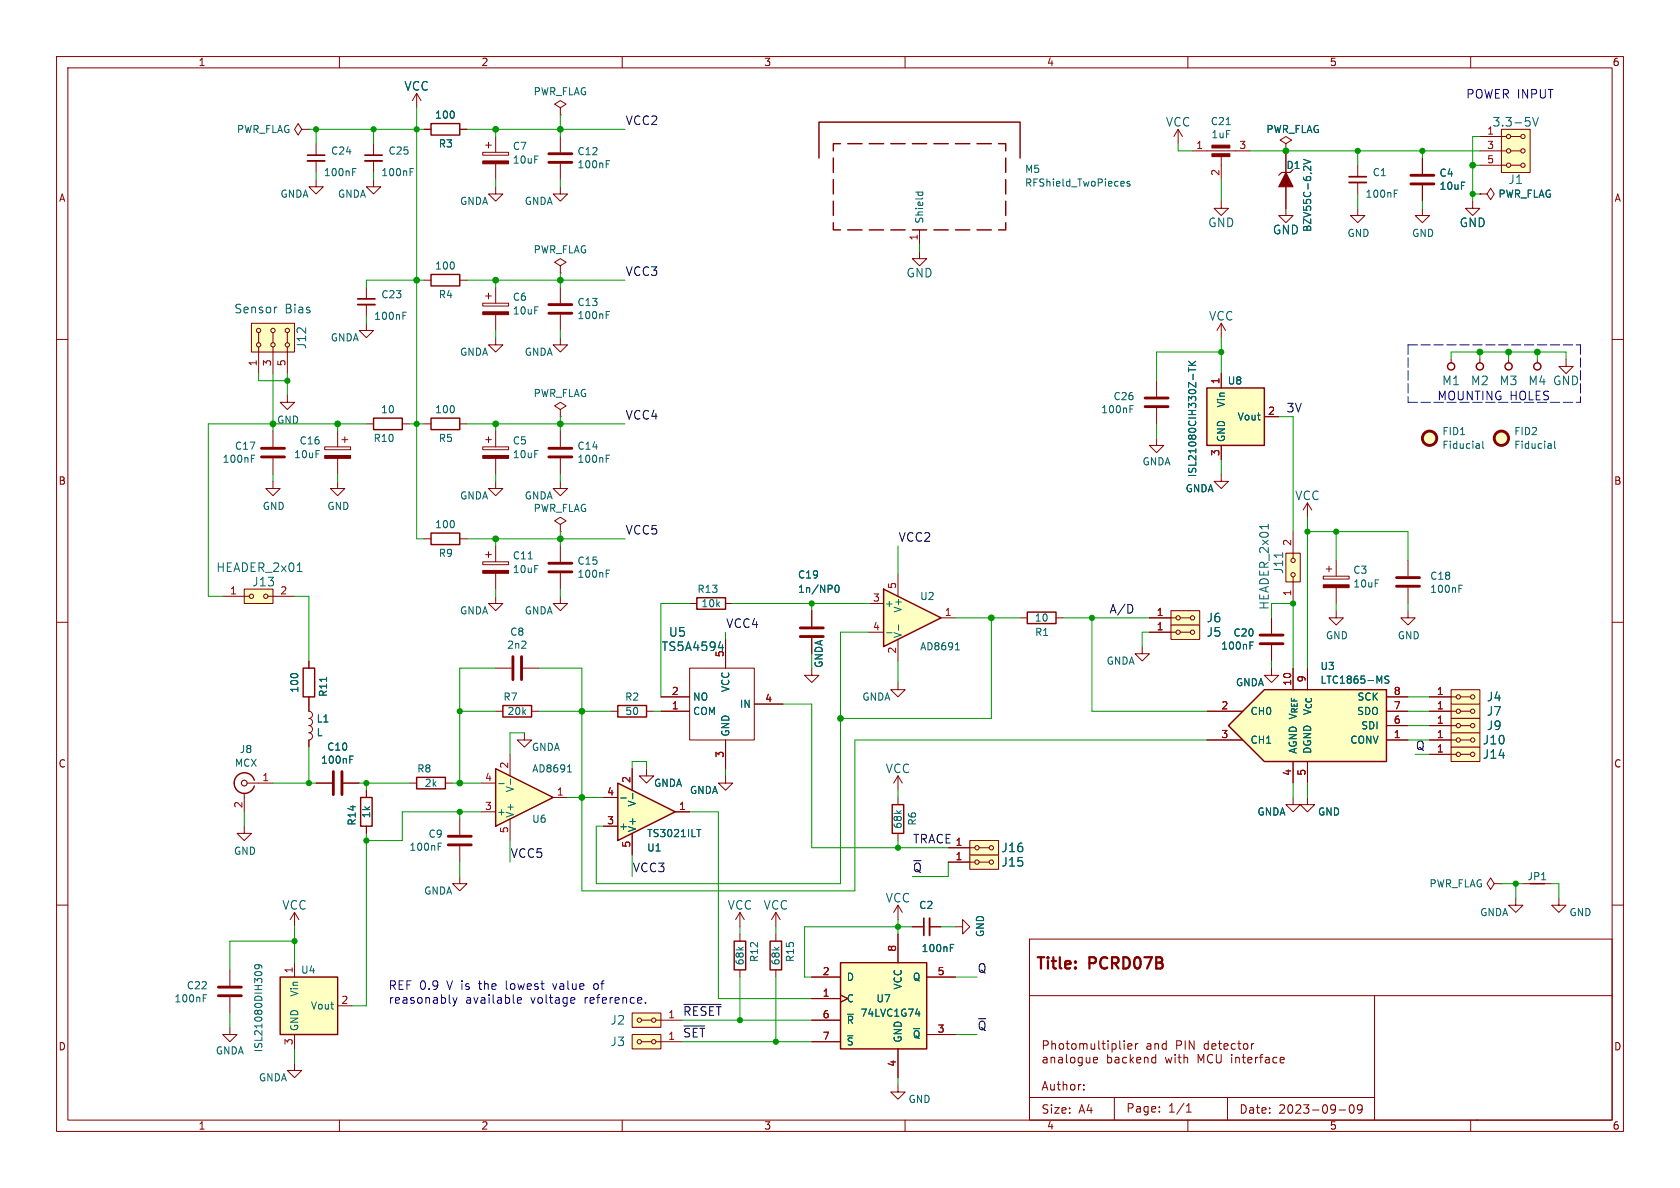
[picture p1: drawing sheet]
<svg xmlns="http://www.w3.org/2000/svg" width="297mm" height="210mm" viewBox="0 0 297 210" stroke-linecap="round" stroke-linejoin="round" font-family="sans-serif">
<g fill="none" stroke="#840000" stroke-width=".18">
<path d="M10 10h277v190h-277zM12 12h273v186h-273zM60 10v2M110 10v2M160 10v2M210 10v2M260 10v2M227.3 26.7v3.8M227.3 33v3.8M251.5 36.8v1.3h1.2l-1.2 1.3-1.3-1.3h1.3M260.3 35.6v1.2h1.3l-1.3 1.3-1.2-1.3h1.2M261.6 34.3h1.3l.6-1 .7 1-.7 1-.6-1"/>
<path d="M261.6 34.3h.1M261.6 29.2h4.7M261.6 26.7h4.7M261.6 24.1h4.7M265.4 22.9h5.1v7.6h-5.1zM267.1 29.2h1.8M267.1 26.7h1.8M267.1 24.1h1.8M10 60h2M162.6 44.5v1.2h1.2l-1.2 1.3-1.3-1.3h1.3M285 60h2M48.3 76.2v2.8"/>
<path d="M50.8 69.9v1.2h1.3l-1.3 1.3-1.3-1.3h1.3M57.4 79h4.6v.5h-4.6zM59.7 76.2v2.8M60.5 77.7h1M61 77.2v1M64.8 74.9h1.2M71.1 74.9h1.3M74.9 74.9h1.3M81.3 74.9h1.2M85.3 79h4.6v.5h-4.6zM85.9 77.7h1M86.4 77.2v1"/>
<path d="M87.6 76.2v2.8M99.1 72.4l1-.6-1-.7-1.1 .7 1.1 .6v1.3M99.1 73.7h.1M99.1 76.2v2.8M204.5 77.5v1.2h1.2l-1.2 1.3-1.3-1.3h1.3M204.5 67.3v2.8M204.5 72.1v2.8M215.9 66v2.6M215.9 78.7v2.6M223.5 73.7h2.6M276.9 63.5v1.3h1.2l-1.2 1.2-1.3-1.2h1.3M48.3 81v2.8"/>
<path d="M59.7 85.1v1.3h1.3l-1.3 1.2-1.3-1.2h1.3M59.7 81v2.8M74.9 95.3h1.3M81.3 95.3h1.2M85.3 99.3h4.6v.5h-4.6zM85.9 98h1M86.4 97.5v1.1M87.6 85.1v1.3h1.3l-1.3 1.2-1.2-1.2h1.2M87.6 81v2.8M87.6 96.5v2.8M99.1 85.1v1.3h1.2l-1.2 1.2-1.3-1.2h1.3M99.1 92.7l1-.6-1-.7-1.1 .7 1.1 .6v1.3"/>
<path d="M99.1 94h.1M99.1 81v2.8M99.1 96.5v2.8M215.9 83.8v1.3h1.3l-1.3 1.3-1.3-1.3h1.3M10 110h2M39.4 105.4h4.7M43.2 104.1h5.1v2.6h-5.1zM47.4 105.4h4.7M87.6 105.4v1.3h1.3l-1.3 1.3-1.2-1.3h1.2M87.6 101.3v2.8M99.1 105.4v1.3h1.2l-1.2 1.3-1.3-1.3h1.3M99.1 101.3v2.8"/>
<path d="M203.2 109.2h4.7M203.2 111.8h4.7M207 108h5.1v2.5h-5.1zM207 110.5h5.1v2.5h-5.1zM208.7 109.2h1.7M208.7 111.8h1.7M285 110h2M252.7 125.7h4.7M252.7 128.3h4.7M252.7 123.2h4.7M252.7 130.8h4.7M252.7 133.4h4.7"/>
<path d="M256.5 124.5h5.1v2.5h-5.1zM256.5 127h5.1v2.5h-5.1zM256.5 121.9h5.1v2.6h-5.1zM256.5 129.5h5.1v2.6h-5.1zM256.5 132.1h5.1v2.5h-5.1zM258.2 125.7h1.8M258.2 128.3h1.8M258.2 123.2h1.8M258.2 130.8h1.8M258.2 133.4h1.8M10 160h2M43.2 146.1v1.2h1.2l-1.2 1.3-1.3-1.3h1.3"/>
<path d="M81.3 154.9v1.3h1.2l-1.2 1.3-1.3-1.3h1.3M81.3 144.8v2.8M81.3 149.6v2.8M167.6 152.4h4.7M167.6 149.9h4.7M171.4 151.1h5.1v2.6h-5.1zM171.4 148.6h5.1v2.5h-5.1zM173.1 152.4h1.8M173.1 149.9h1.8M264.2 156.2l-.7-1-.6 1 .6 1 .7-1h1.2M265.4 156.2h.1M268 158.8v1.2h1.2l-1.2 1.3-1.3-1.3h1.3"/>
<path d="M285 160h2M40.6 171.5v2.7M40.6 176.3v2.8M52.1 161.3l-.8 1.3M52.1 161.3v2.5M52.1 170.2v2.5M52.1 161.3l.7 1.3M59.7 177.8h2.5M111.8 179.1h5v2.5h-5zM130.8 165.1v1.3M130.8 171.5v1.2M168.9 163.8h1.3v-1.2l1.2 1.2-1.2 1.3v-1.3"/>
<path d="M182 166h103v32h-103zM182 176h103M243 176v22M40.6 181.6v1.3h1.3l-1.3 1.3-1.2-1.3h1.2M52.1 188v1.2h1.2l-1.2 1.3-1.3-1.3h1.3M52.1 182.9v2.5M60 198v2M110 198v2M111.8 182.9h5v2.5h-5zM113.4 180.3h1.8M113.4 184.2h1.8M116 180.3h4.6"/>
<path d="M116 184.2h4.6M160 198v2M182 194h61M185 184.8l.3-.3-.1-.4-.2-.1h-.5v1.5M186 184v1.5M186 184.6l.2-.1 .3 .1 .1 .9M187.2 184.8l.3-.3 .4 .1 .1 .2M188.5 184.5h.5M188.7 184v1.3M189.5 184.8l.2-.3 .4 .1 .1 .2M190.9 184.6l.4-.1 .2 .2M190.9 184.5v1"/>
<path d="M191.3 188.1l-.3 .3-.3-.1M191.5 184.7l.2-.2 .4 .1 .1 .9M191.5 184.7v.8M191.6 192.6v.1M191.6 191.8v.1M192.9 184.5v.8M193.5 184.5v1M194.2 184v1.3M194.8 184.5h.6M195 184v1.3M195.9 184v.1M195.9 184.5v1"/>
<path d="M196.6 184.6l.4-.1 .3 .3M196.6 184.5v1.5M197 194v4M198 184v1.3M198.5 187.8l.2 .1 .5-.1M198.7 184v.1M198.7 184.5v1M199.2 187l-.5-.1-.2 .1M199.4 185l.7-.2-.1-.2-.4-.1-.2 .2 .1 .7h.5M199.8 186.4v1.5M200 187.3l.4 .6M200.4 186.9l-.6 .6"/>
<path d="M200.7 184.5v1M201 187.4l.7-.1-.1-.3-.4-.1-.2 .2v.7h.6M201.2 184.5l-.3 .1-.2 .2M202.3 186.9v1M202.8 184.6h.6l.1 .9M203 187.1v.8M203.6 187.6l.3 .3 .4-.1M204.2 184.6l.2-.1 .3 .1 .1 .9M204.2 184.5v1M204.3 186.4v1.5M205 196.5v.1M205 195.7v.1"/>
<path d="M206 186.9l.3 1 .3-.7 .3 .7 .3-1M206.2 184.6l-.5-.1-.2 .3M206.2 184v1.5M207.7 186.9v1M208.5 187.7l.3 .2M208.6 184.8l.3-.3-.1-.4-.2-.1h-.6v1.5M209.3 186.4v1.5M209.5 184v1.5M209.7 196.6h.9M209.7 195.5l.5-.4v1.5M210 187.1v.8M210 198v2"/>
<path d="M211.1 184v1.5l-.9-1.5v1.5M211.8 187.9v-1.5l.5 1.1 .5-1.1v1.5M213.6 184.6l-.4-.1-.3 .3v.4l.1 .2h.6M213.6 184v1.5M214.2 185l.8-.2-.1-.2-.4-.1-.3 .2 .1 .7h.6M214.4 186.5a.6 .6 0 0 0-.8 0 .6 .6 0 0 0-.1 .8 .56 .56 0 0 0 .2 .5 .56 .56 0 0 0 .7 0M215 186.4v1.2l.3 .3 .4-.1 .2-.2v-1.2M215.4 184.5h.6M215.6 184v1.3l.4 .2M216.4 185l.7-.2-.1-.2-.4-.1-.2 .2 .1 .7h.5M217 194v4M217.7 186.4v.1"/>
<path d="M217.7 186.9v1M218.4 184.6l-.4-.1-.3 .3v.4l.1 .2h.6M218.5 187l.2-.1 .3 .1 .1 .9M218.5 186.9v1M218.8 184.5h.6M219 184v1.3l.4 .2M219.6 186.9h.6M219.8 186.4v1.3l.4 .2M219.9 184.6l.2-.1 .4 .1 .1 .6-.1 .2-.4 .1-.2-.2zM220.6 187.4l.7-.1-.1-.3-.4-.1-.2 .2 .1 .7h.5M221.2 184.5v1M221.7 184.5l-.3 .1-.2 .2"/>
<path d="M222 186.9v1M222.4 186.9l-.3 .1-.1 .2M222.7 186.9h.5M223.2 186.4l-.3 .2v1.3M223.7 187h.6l.1 .9M224.4 187.3h-.5a.29 .29 0 0 0-.2 .3 .29 .29 0 0 0 .2 .3l.5-.1M225.7 187l-.4-.1-.3 .3v.4l.2 .2h.5M226.3 187.4l.7-.1v-.3l-.5-.1-.2 .2 .1 .7h.6M236.7 196.2h1.2M238.7 195.4l.2-.1a.81 .81 0 0 1 .6 .6 .81 .81 0 0 1-.3 .8l-.2 .1a.81 .81 0 0 1-.6-.6 .81 .81 0 0 1 .3-.8zM240.8 195.9l-.3 .3h-.4l-.1-.3 .1-.5 .4-.1 .2 .1a.99 .99 0 0 1-.3 1.4h-.3M260 198v2"/>
<path d="M261 198h.1"/>
<circle cx="266.7" cy="29.2" r=".38"/>
<circle cx="266.7" cy="26.7" r=".38"/>
<circle cx="266.7" cy="24.1" r=".38"/>
<circle cx="269.2" cy="24.1" r=".38"/>
<circle cx="269.2" cy="29.2" r=".38"/>
<circle cx="269.2" cy="26.7" r=".38"/>
<circle cx="44.5" cy="105.4" r=".38"/>
<circle cx="47" cy="105.4" r=".38"/>
<circle cx="208.3" cy="109.2" r=".38"/>
<circle cx="208.3" cy="111.8" r=".38"/>
<circle cx="210.8" cy="111.8" r=".38"/>
<circle cx="210.8" cy="109.2" r=".38"/>
<circle cx="257.8" cy="123.2" r=".38"/>
<circle cx="257.8" cy="130.8" r=".38"/>
<circle cx="257.8" cy="125.7" r=".38"/>
<circle cx="257.8" cy="133.4" r=".38"/>
<circle cx="257.8" cy="128.3" r=".38"/>
<circle cx="260.4" cy="128.3" r=".38"/>
<circle cx="260.4" cy="133.4" r=".38"/>
<circle cx="260.4" cy="123.2" r=".38"/>
<circle cx="260.4" cy="130.8" r=".38"/>
<circle cx="260.4" cy="125.7" r=".38"/>
<circle cx="172.7" cy="152.4" r=".38"/>
<circle cx="172.7" cy="149.9" r=".38"/>
<circle cx="175.3" cy="152.4" r=".38"/>
<circle cx="175.3" cy="149.9" r=".38"/>
<circle cx="113" cy="184.2" r=".38"/>
<circle cx="113" cy="180.3" r=".38"/>
<circle cx="115.6" cy="180.3" r=".38"/>
<circle cx="115.6" cy="184.2" r=".38"/>
</g>
<g fill="#ffffc2" stroke="#ffffc2" stroke-width=".18">
<path d="M43.2 104.1h5.1v2.6h-5.1z"/>
<path d="M171.4 151.1h5.1v2.6h-5.1z"/>
<path d="M171.4 148.6h5.1v2.5h-5.1z"/>
<path d="M49.5 172.7h10.2v10.2h-10.2z"/>
<path d="M265.4 22.9h5.1v7.6h-5.1z"/>
<path d="M111.8 179.1h5v2.5h-5z"/>
<path d="M111.8 182.9h5v2.5h-5z"/>
<path d="M207 108h5.1v2.5h-5.1z"/>
<path d="M213.4 68.6h10.1v10.1h-10.1z"/>
<path d="M256.5 124.5h5.1v2.5h-5.1z"/>
<path d="M256.5 127h5.1v2.5h-5.1z"/>
<path d="M256.5 121.9h5.1v2.6h-5.1z"/>
<path d="M207 110.5h5.1v2.5h-5.1z"/>
<path d="M256.5 129.5h5.1v2.6h-5.1z"/>
<path d="M256.5 132.1h5.1v2.5h-5.1z"/>
</g>
<g fill="none" stroke="#006464" stroke-width=".18">
<path d="M230.4 28.2l1.3 .4-1.3 .4M231.7 29.4v.8l-.7-.8h-.3l-.3 .2M270.9 20.8l.6 1.5 .5-1.5M199.8 72.3h.4M199.8 71.7h.6M210.1 65v.7M210.1 65.4h1.3M210.1 64.6h1.3M210.1 63.9l.8 .7M210.9 66.2v.9M211.4 63.9l-.7 .5M44.4 81.1h.5"/>
<path d="M44.4 80.5h.6M93.4 98.8h.7M107.2 81.1h.4M107.2 80.5h.6M52.5 101h.9M107.2 101.4h.4M107.2 100.8h.6M77.5 149.6h.4M77.5 149h.6M35.9 176.4h.5M35.9 175.8h.6M45 172a.79 .79 0 0 1 1.3 0"/>
<path d="M45.6 170.5l.2 .3v.3l-.2 .2-.5-.2-.1-.3 .2-.2a.84 .84 0 0 1 1.1 .3v.2"/>
</g>
<path d="M66 73.9h5.1v2h-5.1zM76.2 73.9h5.1v2h-5.1zM213.4 68.6h10.1v10.1h-10.1zM76.2 94.2h5.1v2.1h-5.1zM49.5 172.7h10.2v10.2h-10.2zM129.8 166.4h2v5.1h-2z" fill="none" stroke="#840000" stroke-width=".25"/>
<path d="M46.2 79.2h4.1M97 79.2h4.1M202.4 71.9h4.1M202.4 70.4h4.1M46.2 80.8h4.1M97 80.8h4.1M97 99.6h4.1M97 101.1h4.1M79.2 149.4h4.1M79.2 147.8h4.1M38.6 176h4.1M38.6 174.5h4.1" fill="none" stroke="#840000" stroke-width=".51"/>
<g fill="#840000" stroke="#840000" stroke-width=".18">
<path d="M85.3 80.5h4.6v.5h-4.6z"/>
<path d="M227.3 30.5l1.3 2.5h-2.5z"/>
<path d="M57.4 80.5h4.6v.5h-4.6z"/>
<path d="M85.3 100.8h4.6v.5h-4.6z"/>
</g>
<path d="M228.6 30l-.5 .5h-1.5l-.5 .5" fill="none" stroke="#840000" stroke-width=".2"/>
<path d="M156.2 104.1l10.2 5.1-10.2 5.1z" fill="#ffffc2"/>
<g fill="none" stroke="#840000" stroke-width=".25">
<path d="M144.8 27.9v-6.3h35.5v6.3M147.3 39.4v1.2h1.3M147.3 27.9v2.6M147.3 31.8v2.5M147.3 35.6v2.5M148.6 25.4h-1.3v1.3M149.9 25.4h2.5M153.7 25.4h2.5M157.5 25.4h2.5M161.3 25.4h2.5M165.1 25.4h2.5M168.9 25.4h2.5"/>
<path d="M172.7 25.4h2.6M176.5 25.4h1.3v1.3M177.8 39.4v1.2h-1.3M177.8 27.9v2.6M177.8 31.8v2.5M177.8 35.6v2.5M149.9 40.6h2.5M153.7 40.6h2.5M157.5 40.6h2.5M161.3 40.6h2.5M165.1 40.6h2.5M168.9 40.6h2.5"/>
<path d="M172.7 40.6h2.6M53.6 118.1h2v5.1h-2zM156.2 104.1l10.2 5.1-10.2 5.1zM181.6 108.2h5.1v2h-5.1zM45 137.9a1.81 1.81 0 0 0-2.8-.9 1.81 1.81 0 0 0 0 2.9 1.81 1.81 0 0 0 2.8-1M73.7 137.4h5v2h-5zM88.9 124.7h5.1v2h-5.1zM63.8 141h2v5.1h-2z"/>
</g>
<g fill="none" stroke="#840000" stroke-width=".18">
<path d="M208.3 22.9l-.8 1.2M208.3 22.9v2.5M208.3 22.9l.7 1.2M210.8 26.7h10.2M215.9 35.6v1.2h1.3l-1.3 1.3-1.3-1.3h1.3M215.9 27.4v4.4M227.3 25.4l1-.6-1-.7-1 .7 1 .6v1.3M227.3 26.7h.1M227.3 36.8v1.3h1.3l-1.3 1.3-1.2-1.3h1.2M240 36.8v1.3h1.3l-1.3 1.3-1.2-1.3h1.2M240 29.2v2M240 32.3v2"/>
<path d="M251.5 27.9v2.8M251.5 32.8v2.8M162.6 40.6v2.6M215.9 57.2l-.8 1.2M215.9 57.2v2.5M215.9 57.2l.8 1.2M48.3 85.1v1.3h1.2l-1.2 1.2-1.3-1.2h1.3M54.6 116.8v1.3M87.6 118.1h2.8M92.5 118.1h2.7M153.7 106.7h2.5M153.7 111.8h2.5"/>
<path d="M158.7 101.6v3.8M158.7 113v3.8M166.4 109.2h2.5M180.3 109.2h1.3M186.7 109.2h1.3M201.9 114.3v1.3h1.3l-1.3 1.2-1.2-1.2h1.2M43.7 138.4h4.6M54.6 123.2v2.5a.64 .64 0 0 1 .6 .7 .64 .64 0 0 1-.6 .6 .64 .64 0 0 1 .6 .6 .64 .64 0 0 1-.6 .7 .64 .64 0 0 1 .6 .6 .64 .64 0 0 1-.6 .6 .64 .64 0 0 1 .6 .7 .64 .64 0 0 1-.6 .6v1.3M55.9 138.4h2.8M60.7 138.4h2.8M64.8 139.7v1.3M72.4 138.4h1.3"/>
<path d="M78.7 138.4h1.3M87.6 125.7h1.3M92.7 129.5v1.3h-1.3l1.3 1.3 1.3-1.3h-1.3M94 125.7h1.2M43.2 140.2v3.3M64.8 146.1v1.2M269.2 156.2h5.1M275.6 158.8v1.2h1.3l-1.3 1.3-1.3-1.3h1.3"/>
</g>
<g fill="none" stroke="#006464" stroke-width=".18">
<path d="M161.9 34h1.2M162.4 34l-.1 .3M163.1 34v.3M198.6 32.1l.2 .3-.7 .1M198.7 32.8l-.1 .1M199.7 32.1h-.3l-.2 .1 .1 .2 .4 .1v.3h-.5M216.8 22h.7M246.5 34.2h.4M246.5 33.6h.6M57.7 119.7v.8M156.7 111.9h1M158.8 110.4v1"/>
<path d="M168.9 114.9h.7M169.1 113.8l.2-.2v1.3M61.8 134.3h.5M61.8 133.6h.6"/>
</g>
<path d="M249.4 32.5h4.1M249.4 31h4.1M90.7 116.1v4M92.2 116.1v4M58.9 136.4v4.1M60.5 136.4v4.1" fill="none" stroke="#840000" stroke-width=".51"/>
<path d="M238.5 32.3h3.1" fill="none" stroke="#840000" stroke-width=".33"/>
<path d="M238.5 31.2h3.1" fill="none" stroke="#840000" stroke-width=".3"/>
<g fill="#840000" stroke="#840000" stroke-width=".18">
<path d="M214.2 27.2h3.2v.5h-3.2z"/>
<path d="M214.2 25.7h3.2v.5h-3.2z"/>
</g>
<circle cx="43.2" cy="138.4" r=".51" fill="none" stroke="#840000" stroke-width=".2"/>
<path d="M87.6 135.9l10.2 5.1-10.2 5.1z" fill="#ffffc2"/>
<g fill="none" stroke="#840000" stroke-width=".25">
<path d="M87.6 135.9l10.2 5.1-10.2 5.1z"/>
<circle cx="266.7" cy="64.8" r=".63"/>
<circle cx="271.8" cy="64.8" r=".63"/>
</g>
<g fill="none" stroke="#840000" stroke-width=".18">
<path d="M55.9 31.8v1.2h1.2l-1.2 1.3-1.3-1.3h1.3M66 31.8v1.2h1.3l-1.3 1.3-1.2-1.3h1.2M85.3 26.9h4.6v.5h-4.6zM85.9 25.7h1M86.4 25.1v1.1M87.6 33v1.3h1.3l-1.3 1.3-1.2-1.3h1.2M87.6 24.1v2.8M87.6 29v2.8M99.1 33v1.3h1.2l-1.2 1.3-1.3-1.3h1.3M44.4 57.2h7.7v5h-7.7zM45.7 58.8v1.8M48.3 58.8v1.8"/>
<path d="M50.8 58.8v1.8M64.8 57.2v1.2h1.2l-1.2 1.3-1.3-1.3h1.3M85.3 53.6h4.6v.5h-4.6zM85.9 52.3h1M86.4 51.8v1M87.6 59.7v1.3h1.3l-1.3 1.2-1.2-1.2h1.2M87.6 50.8v2.8M87.6 55.6v2.8M99.1 47l1-.6-1-.7-1.1 .7 1.1 .6v1.3M99.1 48.3h.1M99.1 59.7v1.3h1.2l-1.2 1.2-1.3-1.2h1.3M99.1 50.8v2.8"/>
<path d="M99.1 55.6v2.8M45.7 61.3v4.7M48.3 61.3v4.7M50.8 61.3v4.7M266.7 63.5v.6M271.8 63.5v.6M231.1 88.9l-.7 1.3M231.1 88.9v2.5M231.1 88.9l.8 1.3M224.8 118.1v1.3h1.3l-1.3 1.3-1.3-1.3h1.3M85.1 138.4h2.5M90.2 133.4v3.8"/>
<path d="M158.7 120.7v1.2h1.3l-1.3 1.3-1.2-1.3h1.2M85.1 143.5h2.5M90.2 144.8v3.8M97.8 141h2.5"/>
<circle cx="45.7" cy="58.4" r=".38"/>
<circle cx="48.3" cy="58.4" r=".38"/>
<circle cx="50.8" cy="58.4" r=".38"/>
<circle cx="45.7" cy="61" r=".38"/>
<circle cx="48.3" cy="61" r=".38"/>
<circle cx="50.8" cy="61" r=".38"/>
</g>
<path d="M48.9 54.3l-.2 .1M107.2 55.7h.4M107.2 55.1h.6M88.2 138.5h.9M90.3 137.7v1M100.3 136.5h.7M100.6 135.4l.1-.2v1.3" fill="none" stroke="#006464" stroke-width=".18"/>
<g fill="#840000" stroke="#840000" stroke-width=".18">
<path d="M85.3 28.4h4.6v.6h-4.6z"/>
<path d="M85.3 55.1h4.6v.5h-4.6z"/>
</g>
<path d="M44.4 57.2h7.7v5h-7.7z" fill="#ffffc2" stroke="#ffffc2" stroke-width=".18"/>
<path d="M97 55.4h4.1M97 53.8h4.1" fill="none" stroke="#840000" stroke-width=".51"/>
<path d="M217.2 128.3l6.3-6.4h21.6v12.7h-21.6z" fill="#ffffc2"/>
<g fill="none" stroke="#840000" stroke-width=".25">
<path d="M109.2 124.7h5.1v2h-5.1zM217.2 128.3l6.3-6.4h21.6v12.7h-21.6zM157.7 142.2h2.1v5.1h-2.1z"/>
<circle cx="256.5" cy="64.8" r=".63"/>
</g>
<g fill="none" stroke="#840000" stroke-width=".18">
<path d="M256.5 63.5v.6M228.6 118.1v3.8M231.1 118.1v3.8M107.9 125.7h1.3M114.3 125.7h1.3M128.3 137.2v1.2h1.2l-1.2 1.3-1.3-1.3h1.3M158.7 137.2v2.5M158.7 137.2l-.7 1.2M158.7 137.2l.8 1.2M213.4 130.8h6.3M213.4 125.7h6.3M228.6 134.6v3.8"/>
<path d="M231.1 134.6v3.8M245.1 130.8h3.8M245.1 125.7h3.8M245.1 128.3h3.8M245.1 123.2h3.8M158.7 141v1.2M158.7 147.3v1.3M228.6 141v1.2h1.3l-1.3 1.3-1.3-1.3h1.3M231.1 141v1.2h1.3l-1.3 1.3-1.2-1.3h1.2M161.3 163.8h2M164.3 163.8h2.1"/>
</g>
<path d="M261.5 78.5v.8M261.5 79.2l-.1 .1M261.5 78.7l-.1 .1M262.1 78v1.1l.2 .2M274.2 78.5v.8M274.2 79.2l-.1 .1M274.2 78.7l-.1 .1M274.8 78v1.1l.2 .2M245.5 119.6l-.4-.1-.2 .1v.4l.5 .2 .1 .3-.2 .3-.5-.1M168 167.6h.4M168 166.9h.6" fill="none" stroke="#006464" stroke-width=".18"/>
<g fill="#ffffc2" stroke="#ffffc2" stroke-width=".18">
<circle cx="252.7" cy="77.5" r="1.27"/>
<circle cx="265.4" cy="77.5" r="1.27"/>
</g>
<g fill="none" stroke="#840000" stroke-width=".51">
<circle cx="252.7" cy="77.5" r="1.27"/>
<circle cx="265.4" cy="77.5" r="1.27"/>
</g>
<path d="M164.3 162.3v3.1" fill="none" stroke="#840000" stroke-width=".33"/>
<path d="M163.3 162.3v3.1" fill="none" stroke="#840000" stroke-width=".3"/>
<path d="M109.2 138.4l10.2 5.1-10.2 5.1z" fill="#ffffc2"/>
<g fill="none" stroke="#840000" stroke-width=".25">
<path d="M76.2 21.8h5.1v2.1h-5.1zM76.2 48.5h5.1v2h-5.1zM123.2 105.7h5.1v2h-5.1zM109.2 138.4l10.2 5.1-10.2 5.1zM136.1 166.4h2.1v5.1h-2.1zM148.6 170.2h15.2v15.2h-15.2z"/>
<circle cx="261.6" cy="64.8" r=".63"/>
</g>
<g fill="none" stroke="#840000" stroke-width=".18">
<path d="M73.7 16.5l-.8 1.3M73.7 16.5v2.6M73.7 16.5l.7 1.3M99.1 19.1l1-.7-1-.6-1.1 .6 1.1 .7v1.2M53.3 22.9l-.6-1.1-.6 1.1 .6 1 .6-1h1.3M54.6 22.9h.1M55.9 25.4v2M55.9 28.4v2.1M66 25.4v2M66 28.4v2.1M74.9 22.9h1.3M81.3 22.9h1.2"/>
<path d="M99.1 20.3h.1M99.1 24.1v2.8M99.1 29v2.8M227.3 26.7h.1M227.3 26.7v3.8M227.3 33v3.8M251.5 27.9v2.8M251.5 32.8v2.8M261.6 34.3h.1M64.8 50.8v2M64.8 53.8v2.1M74.9 49.5h1.3"/>
<path d="M81.3 49.5h1.2M215.9 66v2.6M215.9 78.7v2.6M223.5 73.7h2.6M261.6 63.5v.6M227.3 97.8h2.6v5.1h-2.6zM228.6 94v4.7M236.2 99.1v2.8M248.9 99.1v2.8M54.6 116.8v1.3M121.9 118.1h11.4v12.7h-11.4zM121.9 106.7h1.3"/>
<path d="M128.3 113v5.1M128.3 106.7h1.2M143.5 118.1v1.3h1.3l-1.3 1.3-1.3-1.3h1.3M143.5 108v2.7M143.5 112.8v2.8M203.2 111.8h3.8M203.2 109.2h3.8M224.8 109.2v2.8M224.8 114v2.8M228.6 102v4.7M228.6 118.1v3.8M231.1 118.1v3.8"/>
<path d="M233.9 101.9h4.6v.5h-4.6zM234.4 100.6h1.1M234.9 100.1v1M236.2 108v1.2h1.3l-1.3 1.3-1.3-1.3h1.3M236.2 103.9v2.8M248.9 108v1.2h1.3l-1.3 1.3-1.3-1.3h1.3M248.9 103.9v2.8M54.6 123.2v2.5M54.6 130.8v1.3M55.9 138.4h2.8M60.7 138.4h2.8M64.8 139.7v1.3"/>
<path d="M111.8 135.9v3.8M114.3 135.9v1.3h-1.3l1.3 1.2 1.3-1.2h-1.3M116.8 125.7h5.1M116.8 123.2h5.1M128.3 130.8v5.1M133.3 124.5h5.1M213.4 125.7h6.3M213.4 130.8h6.3M228.6 134.6v3.8M231.1 134.6v3.8M245.1 125.7h3.8M245.1 123.2h3.8"/>
<path d="M245.1 130.8h3.8M245.1 128.3h3.8M252.7 125.7h3.8M252.7 123.2h3.8M252.7 133.4h3.8M252.7 130.8h3.8M252.7 128.3h3.8M64.8 146.1v1.2M106.7 146.1h2.5M106.7 141h2.5M111.8 147.3v3.8M119.4 143.5h2.5"/>
<path d="M167.6 149.9h3.8M167.6 152.4h3.8M130.8 161.3l-.8 1.3M130.8 161.3v2.5M130.8 161.3l.8 1.3M137.2 161.3l-.8 1.3M137.2 161.3v2.5M137.2 165.1v1.3M137.2 171.5v1.2M137.2 161.3l.7 1.3M143.5 176.5h5.1M143.5 172.7h5.1"/>
<path d="M148.6 175.9l1.3 .6-1.3 .7M158.7 160l-.7 1.3M158.7 160v2.6M158.7 165.1v5.1M158.7 160l.8 1.3M161.3 163.8h2M163.8 172.7h5.1M164.3 163.8h2.1M143.5 180.3h5.1M143.5 184.2h5.1M158.7 191.8v1.2h1.3l-1.3 1.3-1.2-1.3h1.2M158.7 185.4v5.1"/>
<path d="M163.8 182.9h5.1"/>
<circle cx="228.6" cy="99.1" r=".38"/>
<circle cx="228.6" cy="101.6" r=".38"/>
</g>
<g fill="none" stroke="#006464" stroke-width=".18">
<path d="M62.3 30.4h.5M62.3 29.8h.6M72.5 30.4h.4M72.5 29.8h.6M107.2 29h.4M107.2 28.4h.6M230.4 28.2l1.3 .4-1.3 .4M231.7 29.4v.8l-.7-.8h-.3l-.3 .2M71.2 55.8h.5M71.2 55.2h.6M210.1 65v.7M210.1 65.4h1.3"/>
<path d="M210.1 64.6h1.3M210.1 63.9l.8 .7M210.9 66.2v.9M211.4 63.9l-.7 .5M224.2 92.6v.9M226.8 97.7v.9M57.7 119.7v.8M127 114.5h.9M127.7 114v1M147.8 103.5l.1-.1a.68 .68 0 0 1 .5 .7 .68 .68 0 0 1-.5 .6 .84 .84 0 0 1-.1-1.2zM221 114.1h.4M221 113.5h.6"/>
<path d="M245.5 119.6l-.4-.1-.2 .1v.4l.5 .2 .1 .3-.2 .3-.5-.1M257.9 104.1h.4M257.9 103.4h.6M61.8 134.3h.5M61.8 133.6h.6M109.7 141.1h1M111.9 140.2v1M123.2 146.6h.7M149.8 179.3h1M161.9 179.2h.8M162.5 178.8v.8M168 167.6h.4"/>
<path d="M168 166.9h.6"/>
</g>
<path d="M54.4 28.4h3M64.5 28.4h3.1M63.2 53.8h3.1" fill="none" stroke="#840000" stroke-width=".33"/>
<path d="M54.4 27.4h3M64.5 27.4h3.1M63.2 52.8h3.1" fill="none" stroke="#840000" stroke-width=".3"/>
<path d="M233.9 103.4h4.6v.5h-4.6z" fill="#840000" stroke="#840000" stroke-width=".18"/>
<path d="M97 28.7h4.1M97 27.2h4.1M141.5 112.5h4M141.5 111h4M222.8 113.8h4M222.8 112.3h4M246.9 103.6h4.1M246.9 102.1h4.1" fill="none" stroke="#840000" stroke-width=".51"/>
<g fill="#ffffc2" stroke="#ffffc2" stroke-width=".18">
<path d="M148.6 170.2h15.2v15.2h-15.2z"/>
<path d="M227.3 97.8h2.6v5.1h-2.6z"/>
</g>
<path d="M200.2 107.2v.8M120.9 177.6h6.6M120.9 181.4h3.7" fill="none" stroke="#0f0f0f" stroke-width=".18"/>
<path d="M80.1 176.3l.3 1.1M80.4 177.4l-.1 .3-.2 .2M80.8 176.3l-.4 1.1M91.5 176.8l.7-.1-.1-.3-.4-.1-.2 .3v.7h.6M101.1 176.3l.5 .1v.3l-.7 .1M101.6 177.3l-.5 .1M105 174v.8M114.1 177.2v.2" fill="none" stroke="#0000c2" stroke-width=".18"/>
<path d="M248.9 61h30.5M248.9 61v10.1M248.9 71.1h30.5M279.4 61v10.1" fill="none" stroke="#0000c2" stroke-width=".18" stroke-dasharray="1.7 .6"/>
<g fill="none" stroke="#009600" stroke-width=".18">
<path d="M73.7 19.1v76.2h1.2M54.6 22.9h20.3M55.9 22.9v2.5M55.9 30.5v1.3M66 22.9v2.5M66 30.5v1.3M82.5 22.9h28M87.6 22.9v1.2M87.6 31.8v1.2M99.1 20.3v3.8M99.1 31.8v1.2M208.3 25.4v1.3h2.5"/>
<path d="M215.9 31.8v3.8M221 26.7h40.6M240 26.7v2.5M240 34.3v2.5M251.5 26.7v1.2M251.5 35.6v1.2M260.3 34.3h1.3M260.3 29.2h1.3M261.6 24.1h-1.3v11.5M64.8 55.9v1.3M74.9 49.5h-10.1v1.3M82.5 49.5h28"/>
<path d="M87.6 49.5v1.3M87.6 58.4v1.3M99.1 48.3v2.5M99.1 58.4v1.3M162.6 43.2v1.3M215.9 59.7v6.3M45.7 66v1.3h5.1M48.3 66v10.2M50.8 66v3.9M59.7 74.9v1.3M64.8 74.9h-28v30.5h2.6M72.4 74.9h2.5"/>
<path d="M82.5 74.9h28M87.6 74.9v1.3M99.1 73.7v2.5M204.5 74.9v2.6M215.9 62.2h-11.4v5.1M226.1 73.7h2.5v20.3M256.5 63.5v-1.3h20.4v1.3M261.6 62.2v1.3M266.7 62.2v1.3M271.8 62.2v1.3M48.3 83.8v1.3M59.7 83.8v1.3"/>
<path d="M82.5 95.3h28M87.6 83.8v1.3M87.6 95.3v1.2M99.1 83.8v1.3M99.1 94v2.5M158.7 96.5v5.1M215.9 81.3v2.5M231.1 94h17.8v5.1M231.1 91.4v26.7M236.2 94v5.1M52.1 105.4h2.5v11.4M87.6 104.1v1.3"/>
<path d="M87.6 118.1h-6.3v20.3M95.2 118.1h7.7v39.4h48.2v-26.7h62.3M99.1 104.1v1.3M121.9 106.7h-5.1v16.5M128.3 111.8v1.2M129.5 106.7h24.2M143.5 106.7v1.3M143.5 115.6v2.5M153.7 111.8h-5.1v44.4h-43.2v-10.1h1.3M158.7 116.8v3.9M168.9 109.2h11.4M175.3 109.2v17.8h-26.7"/>
<path d="M188 109.2h15.2M193 109.2v16.5h20.4M203.2 111.8h-1.3v2.5M224.8 109.2v-2.5h3.8v11.4M224.8 116.8v1.3M236.2 106.7v1.3M248.9 106.7v1.3M48.3 138.4h7.6M54.6 132.1v6.3M63.5 138.4h8.9M64.8 138.4v1.3M80 138.4h5.1"/>
<path d="M81.3 125.7h6.3M92.7 129.5h-2.5v3.9M95.2 125.7h12.7M111.8 135.9v-1.3h2.5v1.3M115.6 125.7h1.2M128.3 135.9v1.3M138.4 124.5h5.1v25.4h24.1M158.7 139.7v1.3M228.6 138.4v2.6M231.1 138.4v2.6M248.9 125.7h3.8M248.9 130.8h3.8"/>
<path d="M248.9 128.3h3.8M248.9 123.2h3.8M250.2 133.4h2.5M43.2 143.5v2.6M64.8 147.3v30.5h-2.6M81.3 143.5v1.3M81.3 152.4v2.5M85.1 143.5h-14v5.1h-6.3M90.2 148.6v3.8M100.3 141h6.4M111.8 151.1v3.8M121.9 143.5h5.1v33h16.5"/>
<path d="M158.7 148.6v1.3M167.6 152.4v2.5h-6.3M265.4 156.2h3.8M268 156.2v2.6M274.3 156.2h1.3v2.6M40.6 179.1v2.5M52.1 166.4h-11.5v5.1M52.1 163.8v6.4M130.8 163.8v1.3M130.8 172.7v7.6M137.2 163.8v1.3M137.2 172.7v11.5"/>
<path d="M158.7 162.6v2.5M161.3 163.8h-19.1v8.9h1.3M166.4 163.8h2.5M168.9 172.7h3.8M52.1 185.4v2.6M120.6 184.2h22.9M120.6 180.3h22.9M158.7 190.5v1.3M168.9 182.9h3.8"/>
</g>
<g fill="#009600" stroke="#009600" stroke-width=".18">
<circle cx="99.1" cy="22.9" r=".51"/>
<circle cx="66" cy="22.9" r=".46"/>
<circle cx="73.7" cy="22.9" r=".46"/>
<circle cx="55.9" cy="22.9" r=".46"/>
<circle cx="87.6" cy="22.9" r=".51"/>
<circle cx="158.7" cy="149.9" r=".46"/>
<circle cx="102.9" cy="125.7" r=".51"/>
<circle cx="102.9" cy="141" r=".51"/>
<circle cx="148.6" cy="127" r=".51"/>
<circle cx="50.8" cy="67.3" r=".46"/>
<circle cx="99.1" cy="95.3" r=".51"/>
<circle cx="59.7" cy="74.9" r=".51"/>
<circle cx="48.3" cy="74.9" r=".51"/>
<circle cx="73.7" cy="74.9" r=".46"/>
<circle cx="52.1" cy="166.4" r=".46"/>
<circle cx="87.6" cy="74.9" r=".51"/>
<circle cx="87.6" cy="49.5" r=".51"/>
<circle cx="73.7" cy="49.5" r=".51"/>
<circle cx="64.8" cy="138.4" r=".46"/>
<circle cx="81.3" cy="138.4" r=".51"/>
<circle cx="81.3" cy="125.7" r=".46"/>
<circle cx="64.8" cy="148.6" r=".46"/>
<circle cx="54.6" cy="138.4" r=".46"/>
<circle cx="81.3" cy="143.5" r=".46"/>
<circle cx="231.1" cy="94" r=".46"/>
<circle cx="236.2" cy="94" r=".46"/>
<circle cx="175.3" cy="109.2" r=".51"/>
<circle cx="193" cy="109.2" r=".46"/>
<circle cx="215.9" cy="62.2" r=".46"/>
<circle cx="268" cy="156.2" r=".46"/>
<circle cx="227.3" cy="26.7" r=".51"/>
<circle cx="240" cy="26.7" r=".46"/>
<circle cx="251.5" cy="26.7" r=".46"/>
<circle cx="260.3" cy="29.2" r=".51"/>
<circle cx="158.7" cy="163.8" r=".46"/>
<circle cx="137.2" cy="184.2" r=".46"/>
<circle cx="130.8" cy="180.3" r=".46"/>
<circle cx="87.6" cy="95.3" r=".51"/>
<circle cx="99.1" cy="74.9" r=".51"/>
<circle cx="143.5" cy="106.7" r=".46"/>
<circle cx="99.1" cy="49.5" r=".51"/>
<circle cx="271.8" cy="62.2" r=".51"/>
<circle cx="266.7" cy="62.2" r=".51"/>
<circle cx="260.3" cy="34.3" r=".46"/>
<circle cx="261.6" cy="62.2" r=".51"/>
<circle cx="228.6" cy="106.7" r=".46"/>
</g>
<g font-size="2.8" fill="#840000">
<text x="183" y="171.9">Title:</text>
<text x="192.7" y="171.9">PCRD07B</text>
</g>
<g font-size="2.1" fill="#006464">
<text x="71.4" y="16.2">VCC</text>
<text x="206" y="22.6">VCC</text>
<text x="263.8" y="22.6">3.3-5V</text>
<text x="266.6" y="32.7">J1</text>
<text x="213.5" y="40.4">GND</text>
<text x="224.9" y="41.6">GND</text>
<text x="258" y="40.4">GND</text>
<text x="160.2" y="49.3">GND</text>
<text x="41.3" y="55.6">Sensor</text>
<text x="50.3" y="55.6">Bias</text>
<text x="213.6" y="56.9">VCC</text>
<text x="54.3" y="61.8" transform="rotate(-90 54.3 61.8)">J12</text>
<text x="254.9" y="68.3">M1</text>
<text x="259.9" y="68.3">M2</text>
<text x="265" y="68.3">M3</text>
<text x="270.1" y="68.3">M4 GND</text>
<text x="228.9" y="88.6">VCC</text>
<text x="38.2" y="101.3">HEADER_2x01</text>
<text x="227.1" y="101.5" transform="rotate(-90 227.1 101.5)">J11</text>
<text x="44.5" y="103.9">J13</text>
<text x="224.5" y="107.9" transform="rotate(-90 224.5 107.9)">HEADER_2x01</text>
<text x="118.2" y="112.8">U5</text>
<text x="213.2" y="110.2">J6</text>
<text x="213.2" y="112.8">J5</text>
<text x="116.9" y="115.3">TS5A4594</text>
<text x="262.8" y="124.2">J4</text>
<text x="262.1" y="131.8">J10</text>
<text x="262.8" y="126.7">J7</text>
<text x="262.8" y="129.3">J9</text>
<text x="156.5" y="136.9">VCC</text>
<text x="262.1" y="134.3">J14</text>
<text x="177" y="153.4">J15</text>
<text x="177" y="150.9">J16</text>
<text x="49.8" y="161">VCC</text>
<text x="128.6" y="161">VCC</text>
<text x="134.9" y="161">VCC</text>
<text x="156.5" y="159.7">VCC</text>
<text x="107.8" y="181.3">J2</text>
<text x="107.8" y="185.1">J3</text>
</g>
<g font-size="2.1" fill="#0000c2">
<text x="259.1" y="17.5">POWER INPUT</text>
<text x="254" y="70.9">MOUNTING HOLES</text>
<text x="68.6" y="175.1">REF 0.9</text>
<text x="68.6" y="177.6">reasonably</text>
<text x="79" y="175.1">V is</text>
<text x="82.2" y="177.6">available</text>
<text x="84.9" y="175.1">the</text>
<text x="89.8" y="175.1">lowest</text>
<text x="93.8" y="177.6">voltage</text>
<text x="98.3" y="175.1">value</text>
<text x="103.4" y="177.6">reference.</text>
<text x="105.6" y="175.1">of</text>
</g>
<g font-size="2.1" fill="#0f0f0f">
<text x="110.5" y="22.2">VCC2</text>
<text x="110.5" y="48.9">VCC3</text>
<text x="110.5" y="74.3">VCC4</text>
<text x="227.3" y="73">3V</text>
<text x="110.5" y="94.6">VCC5</text>
<text x="158.7" y="95.9">VCC2</text>
<text x="128.3" y="111.1">VCC4</text>
<text x="196.1" y="108.6">A/D</text>
<text x="250.2" y="132.7">Q</text>
<text x="161.3" y="149.2">TRACE</text>
<text x="90.2" y="151.8">VCC5</text>
<text x="111.8" y="154.3">VCC3</text>
<text x="161.3" y="154.3">~{Q}</text>
<text x="172.7" y="172.1">Q</text>
<text x="120.6" y="179.7">~{RESET}</text>
<text x="120.6" y="183.5">~{SET}</text>
<text x="172.7" y="182.2">~{Q}</text>
</g>
<g font-size="2.1" fill="#840000">
<text x="184" y="187">Photomultiplier</text>
<text x="202.5" y="187">and</text>
<text x="207.9" y="187">PIN</text>
<text x="184" y="193">Author:</text>
<text x="184" y="197.1">Size:</text>
<text x="190.7" y="197.1">A4</text>
<text x="199" y="196.9">Page:</text>
<text x="206.5" y="196.9">1/1</text>
<text x="219" y="197.1">Date:</text>
<text x="226" y="197.1">2023-09-09</text>
</g>
<g font-size="1.8" fill="#840000">
<text x="35" y="11.9">1</text>
<text x="85" y="11.9">2</text>
<text x="135" y="11.9">3</text>
<text x="185" y="11.9">4</text>
<text x="235" y="11.9">5</text>
<text x="285" y="11.9">6</text>
<text x="10.3" y="35.9">A</text>
<text x="285.3" y="35.9">A</text>
<text x="10.3" y="85.9">B</text>
<text x="285.3" y="85.9">B</text>
<text x="10.3" y="135.9">C</text>
<text x="285.3" y="135.9">C</text>
<text x="10.3" y="185.9">D</text>
<text x="285.3" y="185.9">D</text>
<text x="35" y="199.9">1</text>
<text x="85" y="199.9">2</text>
<text x="135" y="199.9">3</text>
<text x="185" y="199.9">4</text>
<text x="235" y="199.9">5</text>
<text x="285" y="199.9">6</text>
</g>
<g font-size="1.8" fill="#006464">
<text x="94.2" y="17.1">PWR_FLAG</text>
<text x="41.8" y="23.7">PWR_FLAG</text>
<text x="76.8" y="21.2">100</text>
<text x="214" y="22.3">C21</text>
<text x="223.8" y="23.7">PWR_FLAG</text>
<text x="58.4" y="27.5">C24</text>
<text x="68.6" y="27.5">C25</text>
<text x="77.5" y="26.3">R3</text>
<text x="90.6" y="26.7">C7</text>
<text x="90.6" y="29.1">10uF</text>
<text x="102" y="29.9">100nF</text>
<text x="102" y="27.6">C12</text>
<text x="214.1" y="24.6">1uF</text>
<text x="49.5" y="35.2">GNDA</text>
<text x="57.2" y="31.3">100nF</text>
<text x="59.6" y="35.2">GNDA</text>
<text x="67.3" y="31.3">100nF</text>
<text x="181.1" y="30.8">M5</text>
<text x="181.1" y="33.2">RFShield_TwoPieces</text>
<text x="227.3" y="30.1">D1</text>
<text x="241.3" y="35.2">100nF</text>
<text x="242.6" y="31.3">C1</text>
<text x="254.4" y="31.4">C4</text>
<text x="254.4" y="33.8">10uF</text>
<text x="264.8" y="35.2">PWR_FLAG</text>
<text x="81.2" y="36.4">GNDA</text>
<text x="92.7" y="36.4">GNDA</text>
<text x="163.4" y="39.6" transform="rotate(-90 163.4 39.6)">Shield</text>
<text x="232" y="41.1" transform="rotate(-90 232 41.1)">BZV55C-6,2V</text>
<text x="76.8" y="47.9">100</text>
<text x="94.2" y="45">PWR_FLAG</text>
<text x="238.1" y="42.1">GND</text>
<text x="249.6" y="42.1">GND</text>
<text x="67.3" y="52.9">C23</text>
<text x="77.5" y="52.9">R4</text>
<text x="90.6" y="53.4">C6</text>
<text x="66" y="56.7">100nF</text>
<text x="90.6" y="55.8">10uF</text>
<text x="102" y="56.6">100nF</text>
<text x="102" y="54.3">C13</text>
<text x="58.4" y="60.6">GNDA</text>
<text x="81.2" y="63.1">GNDA</text>
<text x="92.7" y="63.1">GNDA</text>
<text x="94.2" y="70.4">PWR_FLAG</text>
<text x="196.8" y="70.9">C26</text>
<text x="217" y="68.2">U8</text>
<text x="48.9" y="75.1">GND</text>
<text x="67.3" y="73.3">10</text>
<text x="76.8" y="73.3">100</text>
<text x="194.6" y="73.3">100nF</text>
<text x="216.8" y="72.1" transform="rotate(-90 216.8 72.1)">Vin</text>
<text x="218.7" y="74.5">Vout</text>
<text x="254.9" y="77.1">FID1</text>
<text x="267.6" y="77.1">FID2</text>
<text x="39.3" y="82">100nF</text>
<text x="41.4" y="79.7">C17</text>
<text x="51.9" y="81.2">10uF</text>
<text x="52.9" y="78.8">C16</text>
<text x="65.9" y="78.3">R10</text>
<text x="77.5" y="78.3">R5</text>
<text x="90.6" y="78.8">C5</text>
<text x="90.6" y="81.2">10uF</text>
<text x="102" y="82">100nF</text>
<text x="102" y="79.7">C14</text>
<text x="201.9" y="82.5">GNDA</text>
<text x="216.8" y="78.2" transform="rotate(-90 216.8 78.2)">GND</text>
<text x="254.9" y="79.5">Fiducial</text>
<text x="267.6" y="79.5">Fiducial</text>
<text x="81.2" y="88.5">GNDA</text>
<text x="92.7" y="88.5">GNDA</text>
<text x="209.5" y="87.2">GNDA</text>
<text x="211.7" y="84.5" transform="rotate(-90 211.7 84.5)">ISL21080CIH330Z-TK</text>
<text x="46.4" y="90.3">GND</text>
<text x="57.8" y="90.3">GND</text>
<text x="76.8" y="93.6">100</text>
<text x="94.2" y="90.7">PWR_FLAG</text>
<text x="77.5" y="98.7">R9</text>
<text x="90.6" y="99.1">C11</text>
<text x="90.6" y="101.5">10uF</text>
<text x="102" y="100">C15</text>
<text x="239.2" y="101.6">C3</text>
<text x="102" y="102.3">100nF</text>
<text x="123.2" y="105">R13</text>
<text x="123.9" y="107.5">10k</text>
<text x="141" y="102.5">C19</text>
<text x="141" y="105">1n/NP0</text>
<text x="156.3" y="107.5">+</text>
<text x="162.6" y="106.3">U2</text>
<text x="239.2" y="104.1">10uF</text>
<text x="252.7" y="105">100nF</text>
<text x="252.7" y="102.7">C18</text>
<text x="81.2" y="108.8">GNDA</text>
<text x="90.1" y="112.6">C8</text>
<text x="92.7" y="108.8">GNDA</text>
<text x="159.6" y="112.9" transform="rotate(-90 159.6 112.9)">V-</text>
<text x="159.6" y="108.4" transform="rotate(-90 159.6 108.4)">V+</text>
<text x="182.8" y="110.1">10</text>
<text x="182.9" y="112.6">R1</text>
<text x="218" y="112.7">C20</text>
<text x="234.3" y="113.2">GND</text>
<text x="247" y="113.2">GND</text>
<text x="89.6" y="114.9">2n2</text>
<text x="145.6" y="118.2" transform="rotate(-90 145.6 118.2)">GNDA</text>
<text x="162.6" y="115.2">AD8691</text>
<text x="195.5" y="117.7">GNDA</text>
<text x="215.8" y="115">100nF</text>
<text x="233.3" y="118.6">U3</text>
<text x="52.9" y="122.6" transform="rotate(-90 52.9 122.6)">100</text>
<text x="58" y="123.3" transform="rotate(-90 58 123.3)">R11</text>
<text x="88.9" y="124.1">R7</text>
<text x="110.4" y="124.1">R2</text>
<text x="122.4" y="124.1">NO</text>
<text x="129.1" y="122.4" transform="rotate(-90 129.1 122.4)">VCC</text>
<text x="130.7" y="125.3">IN</text>
<text x="152.4" y="124.1">GNDA</text>
<text x="218.4" y="121.5">GNDA</text>
<text x="233.3" y="121.1">LTC1865-MS</text>
<text x="239.9" y="124.1">SCK</text>
<text x="55.9" y="130.3">L</text>
<text x="55.9" y="127.9">L1</text>
<text x="89.6" y="126.6">20k</text>
<text x="110.4" y="126.6">50</text>
<text x="122.4" y="126.6">COM</text>
<text x="129.1" y="130.3" transform="rotate(-90 129.1 130.3)">GND</text>
<text x="221" y="126.6">CH0</text>
<text x="221" y="131.7">CH1</text>
<text x="232" y="126.6" transform="rotate(-90 232 126.6)">V_{CC}</text>
<text x="238.6" y="131.7">CONV</text>
<text x="239.8" y="126.6">SDO</text>
<text x="240.6" y="129.1">SDI</text>
<text x="41.4" y="135.7">MCX</text>
<text x="42.3" y="133.3">J8</text>
<text x="56.7" y="135.2">100nF</text>
<text x="57.7" y="132.9">C10</text>
<text x="73.7" y="136.8">R8</text>
<text x="93.9" y="132.9">GNDA</text>
<text x="94" y="136.8">AD8691</text>
<text x="229.5" y="133.4" transform="rotate(-90 229.5 133.4)">AGND V_{REF}</text>
<text x="232" y="133.4" transform="rotate(-90 232 133.4)">DGND</text>
<text x="75" y="139.3">2k</text>
<text x="91" y="140.2" transform="rotate(-90 91 140.2)">V-</text>
<text x="112.6" y="142.7" transform="rotate(-90 112.6 142.7)">V-</text>
<text x="115.5" y="139.3">GNDA</text>
<text x="121.9" y="140.6">GNDA</text>
<text x="63.1" y="146" transform="rotate(-90 63.1 146)">R14</text>
<text x="65.6" y="144.7" transform="rotate(-90 65.6 144.7)">1k</text>
<text x="75.7" y="148.3">C9</text>
<text x="87.8" y="144.4">+</text>
<text x="91" y="144.7" transform="rotate(-90 91 144.7)">V+</text>
<text x="94" y="145.6">U6</text>
<text x="109.3" y="146.9">+</text>
<text x="112.6" y="147.2" transform="rotate(-90 112.6 147.2)">V+</text>
<text x="114.3" y="148.2">TS3021ILT</text>
<text x="159.6" y="146.6" transform="rotate(-90 159.6 146.6)">68k</text>
<text x="162.2" y="146" transform="rotate(-90 162.2 146)">R6</text>
<text x="222.2" y="144.4">GNDA</text>
<text x="232.9" y="144.4">GND</text>
<text x="41.3" y="151.3">GND</text>
<text x="72.3" y="150.6">100nF</text>
<text x="114.3" y="150.7">U1</text>
<text x="270" y="155.8">JP1</text>
<text x="74.9" y="158.3">GNDA</text>
<text x="162.4" y="160.9">C2</text>
<text x="252.6" y="157.1">PWR_FLAG</text>
<text x="174.2" y="165.7" transform="rotate(-90 174.2 165.7)">GND</text>
<text x="261.6" y="162.2">GNDA</text>
<text x="277.4" y="162.2">GND</text>
<text x="53.1" y="172.3">U4</text>
<text x="131.7" y="170.7" transform="rotate(-90 131.7 170.7)">68k</text>
<text x="134.2" y="170.2" transform="rotate(-90 134.2 170.2)">R12</text>
<text x="138" y="170.7" transform="rotate(-90 138 170.7)">68k</text>
<text x="140.6" y="170.2" transform="rotate(-90 140.6 170.2)">R15</text>
<text x="149.6" y="173.6">D</text>
<text x="161.3" y="173.6">Q</text>
<text x="162.8" y="168.5">100nF</text>
<text x="30.8" y="177.4">100nF</text>
<text x="32.9" y="175.1">C22</text>
<text x="52.9" y="176.3" transform="rotate(-90 52.9 176.3)">Vin</text>
<text x="54.9" y="178.7">Vout</text>
<text x="149.6" y="177.4">C</text>
<text x="152" y="179.9">74LVC1G74</text>
<text x="154.8" y="177.4">U7</text>
<text x="159.6" y="175" transform="rotate(-90 159.6 175)">VCC</text>
<text x="52.9" y="182.4" transform="rotate(-90 52.9 182.4)">GND</text>
<text x="149.6" y="181.2">~{R}</text>
<text x="149.6" y="185">~{S}</text>
<text x="159.6" y="184.4" transform="rotate(-90 159.6 184.4)">GND</text>
<text x="161.3" y="183.7">~{Q}</text>
<text x="38.1" y="186.6">GNDA</text>
<text x="45.7" y="191.4">GNDA</text>
<text x="46.6" y="186.1" transform="rotate(-90 46.6 186.1)">ISL21080DIH309</text>
<text x="160.5" y="195.2">GND</text>
</g>
<g font-size="1.8" fill="#a90000">
<text x="262.8" y="23.9">1</text>
<text x="211.4" y="26.4">1</text>
<text x="219" y="26.4">3</text>
<text x="262.8" y="26.4">3</text>
<text x="262.8" y="29">5</text>
<text x="215.6" y="31.2" transform="rotate(-90 215.6 31.2)">2</text>
<text x="162.3" y="42.6" transform="rotate(-90 162.3 42.6)">1</text>
<text x="45.5" y="64.8" transform="rotate(-90 45.5 64.8)">1</text>
<text x="48" y="64.8" transform="rotate(-90 48 64.8)">3</text>
<text x="50.5" y="64.8" transform="rotate(-90 50.5 64.8)">5</text>
<text x="215.6" y="68" transform="rotate(-90 215.6 68)">1</text>
<text x="224.1" y="73.4">2</text>
<text x="215.6" y="80.7" transform="rotate(-90 215.6 80.7)">3</text>
<text x="228.3" y="96.6" transform="rotate(-90 228.3 96.6)">2</text>
<text x="40.6" y="105.2">1</text>
<text x="49.5" y="105.2">2</text>
<text x="154.2" y="106.4">3</text>
<text x="158.5" y="104.2" transform="rotate(-90 158.5 104.2)">5</text>
<text x="228.3" y="105.5" transform="rotate(-90 228.3 105.5)">1</text>
<text x="154.2" y="111.5">4</text>
<text x="166.9" y="109">1</text>
<text x="204.4" y="109">1</text>
<text x="204.4" y="111.5">1</text>
<text x="128" y="116.3" transform="rotate(-90 128 116.3)">5</text>
<text x="158.5" y="115.6" transform="rotate(-90 158.5 115.6)">2</text>
<text x="118.7" y="125.5">1</text>
<text x="118.7" y="122.9">2</text>
<text x="135.2" y="124.2">4</text>
<text x="215.8" y="125.5">2</text>
<text x="228.3" y="121.3" transform="rotate(-90 228.3 121.3)">10</text>
<text x="230.9" y="120.7" transform="rotate(-90 230.9 120.7)">9</text>
<text x="246.3" y="125.5">7</text>
<text x="246.3" y="122.9">8</text>
<text x="253.9" y="125.5">1</text>
<text x="253.9" y="122.9">1</text>
<text x="215.8" y="130.6">3</text>
<text x="246.3" y="130.6">1</text>
<text x="246.3" y="128">6</text>
<text x="253.9" y="128">1</text>
<text x="253.9" y="130.6">1</text>
<text x="89.9" y="136" transform="rotate(-90 89.9 136)">2</text>
<text x="128" y="134.1" transform="rotate(-90 128 134.1)">3</text>
<text x="228.3" y="137.2" transform="rotate(-90 228.3 137.2)">4</text>
<text x="230.9" y="137.2" transform="rotate(-90 230.9 137.2)">5</text>
<text x="253.9" y="133.1">1</text>
<text x="42.9" y="142.9" transform="rotate(-90 42.9 142.9)">2</text>
<text x="46.3" y="138.2">1</text>
<text x="85.7" y="143.3">3</text>
<text x="85.7" y="138.2">4</text>
<text x="98.4" y="140.7">1</text>
<text x="107.2" y="140.7">4</text>
<text x="111.5" y="138.5" transform="rotate(-90 111.5 138.5)">2</text>
<text x="119.9" y="143.3">1</text>
<text x="89.9" y="147.4" transform="rotate(-90 89.9 147.4)">5</text>
<text x="107.2" y="145.8">3</text>
<text x="111.5" y="149.9" transform="rotate(-90 111.5 149.9)">5</text>
<text x="168.8" y="149.6">1</text>
<text x="168.8" y="152.1">1</text>
<text x="51.8" y="172.2" transform="rotate(-90 51.8 172.2)">1</text>
<text x="145.3" y="172.5">2</text>
<text x="158.5" y="168.3" transform="rotate(-90 158.5 168.3)">8</text>
<text x="165.7" y="172.5">5</text>
<text x="60.3" y="177.5">2</text>
<text x="145.3" y="176.3">1</text>
<text x="51.8" y="184.9" transform="rotate(-90 51.8 184.9)">3</text>
<text x="118" y="180.1">1</text>
<text x="118" y="183.9">1</text>
<text x="145.3" y="180.1">6</text>
<text x="145.3" y="183.9">7</text>
<text x="165.7" y="182.6">3</text>
<text x="158.5" y="188.7" transform="rotate(-90 158.5 188.7)">4</text>
</g>
</svg>
